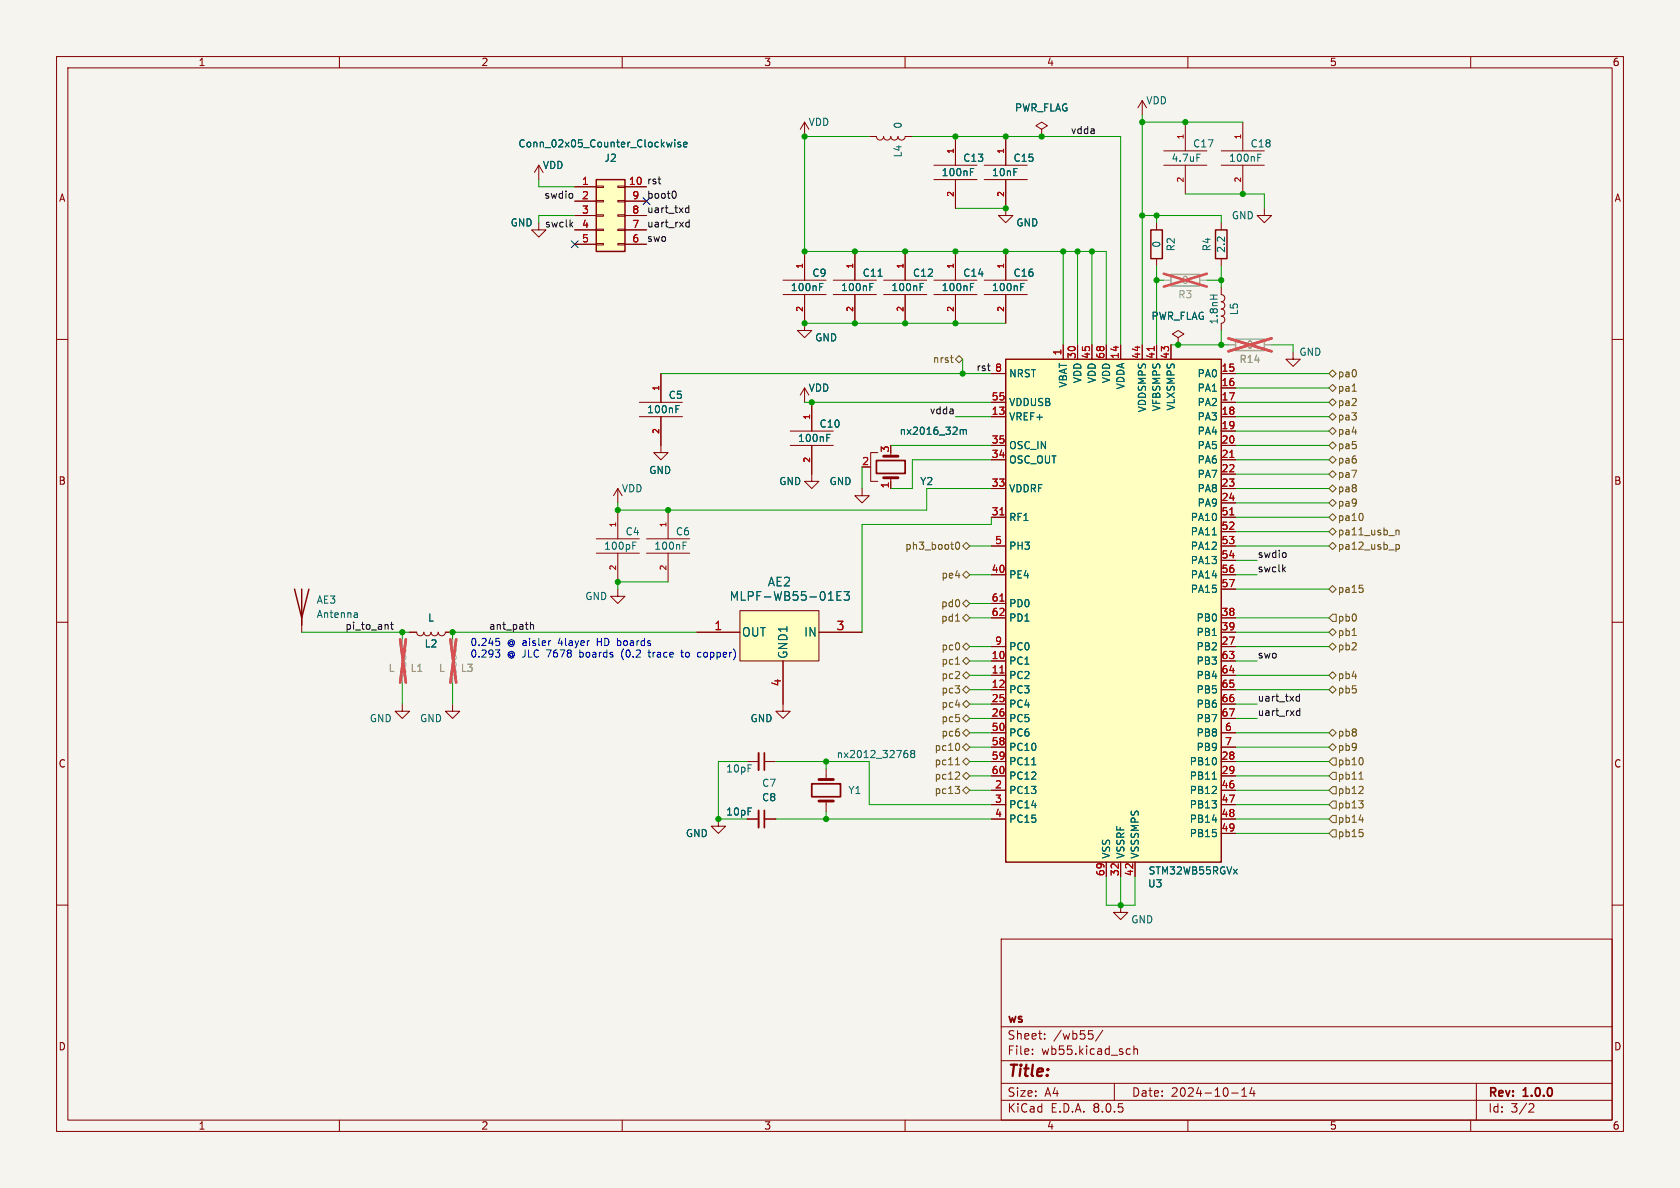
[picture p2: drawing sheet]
<svg xmlns="http://www.w3.org/2000/svg" width="297mm" height="210mm" viewBox="0 0 297 210" stroke-linecap="round" stroke-linejoin="round" font-family="sans-serif">
<path d="M0 0h297v210h-297z" fill="#f5f4ef" stroke="#f5f4ef" stroke-width=".18"/>
<g fill="none" stroke="#840000" stroke-width=".18">
<path d="M10 10h277v190h-277zM12 12h273v186h-273zM60 10v2M110 10v2M160 10v2M210 10v2M260 10v2M153.7 24.1h1.2a.64 .64 0 0 0 .7 .7 .64 .64 0 0 0 .6-.7 .64 .64 0 0 0 .6 .7 .64 .64 0 0 0 .7-.7 .64 .64 0 0 0 .6 .7 .64 .64 0 0 0 .6-.7 .64 .64 0 0 0 .7 .7 .64 .64 0 0 0 .6-.7h1.3M10 60h2M215.9 55.9a.63 .63 0 0 1 .6 .6 .63 .63 0 0 1-.6 .7v1.2M215.9 50.8v1.3a.64 .64 0 0 1 .6 .6 .64 .64 0 0 1-.6 .6 .64 .64 0 0 1 .6 .7 .64 .64 0 0 1-.6 .6 .63 .63 0 0 1 .6 .6 .63 .63 0 0 1-.6 .7M285 60h2"/>
<path d="M10 110h2M285 110h2M10 160h2M285 160h2M177 166h108v32h-108zM60 198v2M110 198v2M160 198v2M177 194.5h108M177 191.5h108M177 187.5h108M177 181.5h108"/>
<path d="M182.5 186.3v.1M182.5 185.5v.1M184.7 183.6v.1M184.7 182.8v.1M192.5 182.2h.7M193.1 182.8l.1 .3-.1 .5M195 182.1l-1.3 2M197 191.5v3M199.4 185.4l.4 .1M199.8 186.3l-.4 .1M200.5 185.5l.2-.1 .3 .1 .1 .9M200.5 184.9v1.5"/>
<path d="M210 198v2M217.7 193.2h1.2M219.5 193.8h.9M219.5 192.7l.5-.4v1.5M221.3 192.2l-.3 1.1h.9M221.7 192.8v1M260 198v2M261 191.5v6.5M270.5 195.1l.5 .1 .2 .3-1 1.1h1"/>
</g>
<path d="M213.9 52.2h1.3M214.5 52.2v.7" fill="none" stroke="#006464" stroke-width=".18"/>
<path d="M105.4 31.8h5.1v12.7h-5.1z" fill="#ffffc2"/>
<g fill="none" stroke="#840000" stroke-width=".18">
<path d="M95.2 29.2l-.7 1.3M95.2 29.2v2.6M95.2 29.2l.8 1.3M101.6 33h3.8M101.6 35.6h3.8M101.6 38.1h3.8M105.4 38h1.3v.2h-1.3zM105.4 35.4h1.3v.3h-1.3zM105.4 32.9h1.3v.2h-1.3zM109.2 38h1.3v.2h-1.3zM109.2 35.4h1.3v.3h-1.3zM109.2 32.9h1.3v.2h-1.3z"/>
<path d="M110.5 33h3.8M110.5 35.6h3.8M110.5 38.1h3.8M142.2 21.6l-.7 1.3M142.2 21.6v2.5M142.2 21.6l.8 1.3M101.6 40.6h3.8M101.6 43.2h3.8M105.4 43.1h1.3v.2h-1.3zM105.4 40.5h1.3v.3h-1.3zM109.2 43.1h1.3v.2h-1.3zM109.2 40.5h1.3v.3h-1.3z"/>
<path d="M110.5 40.6h3.8M110.5 43.2h3.8M228.6 62.2v1.3h1.3l-1.3 1.3-1.3-1.3h1.3M105.4 97.8h7.6M105.4 95.3h7.6M109.2 90.2v5.1M109.2 97.8v5.1M114.3 97.8h7.6M114.3 95.3h7.6M118.1 90.2v5.1M118.1 97.8v5.1M53.3 109.2v2.6"/>
<path d="M72.4 111.8h1.3a.64 .64 0 0 0 .6 .6 .64 .64 0 0 0 .6-.6 .64 .64 0 0 0 .7 .6 .64 .64 0 0 0 .6-.6 .64 .64 0 0 0 .6 .6 .64 .64 0 0 0 .7-.6 .64 .64 0 0 0 .6 .6 .64 .64 0 0 0 .6-.6h1.3M109.2 104.1v1.3h1.3l-1.3 1.3-1.3-1.3h1.3M71.1 124.5v1.2h-1.3l1.3 1.3 1.3-1.3h-1.3M80 124.5v1.2h-1.3l1.3 1.3 1.3-1.3h-1.3"/>
</g>
<path d="M105.4 31.8h5.1v12.7h-5.1zM52.1 104.1l1.2 5.1 1.3-5.1M53.3 104.1v6.4" fill="none" stroke="#840000" stroke-width=".25"/>
<path d="M118.8 25.1l-.2 .9-.3-.6M119.3 24.7v.1M119.3 25.1v.9M120.3 25.2l-.3-.1-.2 .2 .1 .2 .4 .1v.3h-.5M120.9 25.6l.6-.2-.1-.2-.4-.1-.1 .2v.6h.5M111.9 96.4h.4M111.9 95.8h.6M120.8 96.4h.4M120.8 95.8h.6M63 108.3l.2 .2v.7M63.2 109.1l-.4 .1M63.2 108.6l-.4 .1" fill="none" stroke="#006464" stroke-width=".18"/>
<path d="M218.4 59.9h5.1v2.1h-5.1z" fill="none" stroke="#9c9b98" stroke-width=".25"/>
<path d="M217.2 61h1.2M223.5 61h1.3M71.1 113v1.3a.64 .64 0 0 1 .7 .6 .64 .64 0 0 1-.7 .7 .64 .64 0 0 1 .7 .6 .64 .64 0 0 1-.7 .6 .64 .64 0 0 1 .7 .7 .64 .64 0 0 1-.7 .6M71.1 118.1a.64 .64 0 0 1 .7 .6 .64 .64 0 0 1-.7 .7v1.3M80 113v1.3a.64 .64 0 0 1 .7 .6 .64 .64 0 0 1-.7 .7 .64 .64 0 0 1 .7 .6 .64 .64 0 0 1-.7 .6 .64 .64 0 0 1 .7 .7 .64 .64 0 0 1-.7 .6M80 118.1a.64 .64 0 0 1 .7 .6 .64 .64 0 0 1-.7 .7v1.3" fill="none" stroke="#9c9b98" stroke-width=".18"/>
<path d="M217.2 59.8l7.6 2.3M224.8 59.8l-7.6 2.3M70.7 113l1.1 7.7M71.8 113l-1.1 7.7M79.6 113l1 7.7M80.6 113l-1 7.7" fill="none" stroke="#e65255" stroke-width=".46"/>
<path d="M177.8 63.5h38.1v88.9h-38.1z" fill="#ffffc2"/>
<path d="M214.9 40.6h2v5.1h-2zM177.8 63.5h38.1v88.9h-38.1z" fill="none" stroke="#840000" stroke-width=".25"/>
<g fill="none" stroke="#840000" stroke-width=".18">
<path d="M95.2 39.4v1.2h-1.2l1.2 1.3 1.3-1.3h-1.3M165.1 31.8h7.6M165.1 29.2h7.6M168.9 24.1v5.1M168.9 31.8v5M215.9 39.4v1.2M215.9 45.7v1.3M113 73.7h7.6M113 71.1h7.6M116.8 66v5.1M116.8 73.7v5M139.7 76.2h7.6"/>
<path d="M139.7 78.7h7.6M143.5 78.7v6.4h1.3l-1.3 1.3-1.3-1.3h1.3M143.5 71.1v5.1M175.3 73.7h2.5M175.3 66h2.5M175.3 71.1h2.5M175.3 78.7h2.5M188 61v2.5M190.5 61v2.5M193 61v2.5M195.6 61v2.5M198.1 61v2.5"/>
<path d="M201.9 61v2.5M204.5 61v2.5M207 61v2.5M215.9 73.7h2.5M215.9 66h2.5M215.9 68.6h2.5M215.9 71.1h2.5M215.9 76.2h2.5M215.9 78.7h2.5M109.2 86.4l-.7 1.2M109.2 86.4v2.5M109.2 86.4l.8 1.2"/>
<path d="M152.4 86.4v1.2h-1.3l1.3 1.3 1.3-1.3h-1.3M153.7 82.6h.2M155.2 80h-1.3v5.1h1.3M157.5 80v.6M157.5 84.5v1.9M175.3 81.3h2.5M175.3 86.4h2.5M175.3 91.4h2.5M175.3 96.5h2.5M215.9 81.3h2.5M215.9 83.8h2.5M215.9 86.4h2.5"/>
<path d="M215.9 88.9h2.5M215.9 91.4h2.5M215.9 96.5h2.5M215.9 94h2.5M215.9 99.1h2.5M175.3 116.8h2.5M175.3 119.4h2.5M175.3 114.3h2.5M175.3 109.2h2.5M175.3 101.6h2.5M175.3 106.7h2.5M215.9 116.8h2.5"/>
<path d="M215.9 119.4h2.5M215.9 114.3h2.5M215.9 109.2h2.5M215.9 111.8h2.5M215.9 101.6h2.5M215.9 104.1h2.5M175.3 121.9h2.5M175.3 139.7h2.5M175.3 124.5h2.5M175.3 127h2.5M175.3 134.6h2.5M175.3 137.2h2.5"/>
<path d="M175.3 129.5h2.5M175.3 132.1h2.5M215.9 121.9h2.5M215.9 139.7h2.5M215.9 124.5h2.5M215.9 127h2.5M215.9 134.6h2.5M215.9 137.2h2.5M215.9 129.5h2.5M215.9 132.1h2.5M175.3 142.2h2.5M175.3 144.8h2.5"/>
<path d="M195.6 152.4v2.5M198.1 152.4v2.5M200.7 152.4v2.5M215.9 142.2h2.5M215.9 144.8h2.5M215.9 147.3h2.5"/>
</g>
<path d="M204.1 61.3v.7M176.8 91h.7M217.4 80.9h.7M217.4 91h.7M176.8 119h.7M176.8 106.3h.7" fill="none" stroke="#a90000" stroke-width=".18"/>
<g fill="none" stroke="#006464" stroke-width=".18">
<path d="M171.6 30.4h.4M171.6 29.8h.6M119.5 72.3h.4M119.5 71.7h.6M146.2 77.4h.4M146.2 76.8h.6M169.8 75.9v.9M169.8 76.1l.3-.2 .2 .2M170.3 76.1l.2-.2 .3 .1v.8M170.3 76.1v.7M214.3 94.6h.7M182.4 135.2h.7"/>
<path d="M214.3 137.7h.7"/>
</g>
<path d="M154.9 81.4h5.1v2.3h-5.1z" fill="none" stroke="#840000" stroke-width=".3"/>
<path d="M156.2 84.5h2.5M156.2 80.6h2.5" fill="none" stroke="#840000" stroke-width=".51"/>
<path d="M130.8 108h14v8.8h-14z" fill="#ffffc2"/>
<g fill="none" stroke="#840000" stroke-width=".18">
<path d="M201.9 17.8l-.7 1.3M201.9 17.8v2.5M201.9 17.8l.8 1.3M101.6 33h3.8M101.6 35.6h3.8M101.6 38.1h3.8M110.5 33h3.8M110.5 35.6h3.8M110.5 38.1h3.8M168.9 24.1v5.1M168.9 31.8v5M174 29.2h7.6"/>
<path d="M174 31.8h7.6M177.8 31.8v6.3h1.3l-1.3 1.3-1.3-1.3h1.3M177.8 24.1v5.1M184.1 22.9l1.1-.7-1.1-.6-1 .6 1 .7v1.2M184.1 24.1h.1M204.5 39.4v1.2M205.7 29.2h7.7M205.7 26.7h7.7M209.5 21.6v5.1M209.5 29.2v5.1M215.9 29.2h7.6M215.9 26.7h7.6"/>
<path d="M219.7 21.6v5.1M219.7 29.2v5.1M223.5 36.8v1.3h1.3l-1.3 1.3-1.3-1.3h1.3M101.6 40.6h3.8M101.6 43.2h3.8M110.5 40.6h3.8M110.5 43.2h3.8M138.4 52.1h7.6M138.4 49.5h7.6M142.2 52.1v6.3h1.3l-1.3 1.3-1.2-1.3h1.2M142.2 44.5v5M147.3 52.1h7.6"/>
<path d="M147.3 49.5h7.6M151.1 44.5v5M151.1 52.1v5.1M156.2 52.1h7.6M156.2 49.5h7.6M160 44.5v5M160 52.1v5.1M165.1 52.1h7.6M165.1 49.5h7.6M168.9 44.5v5M168.9 52.1v5.1M174 52.1h7.6"/>
<path d="M174 49.5h7.6M177.8 44.5v5M177.8 52.1v5.1M204.5 45.7v1.3M208.3 59.7l1-.6-1-.7-1 .7 1 .6v1.3M116.8 73.7v6.3h-1.2l1.2 1.3 1.3-1.3h-1.3M116.8 66v5.1M142.2 68.6v2.5M142.2 68.6l-.7 1.3M142.2 68.6l.8 1.3M143.5 71.1v5.1M143.5 78.7v5.1"/>
<path d="M175.3 73.7h2.5M175.3 66h2.5M175.3 71.1h2.5M175.3 78.7h2.5M188 61v2.5M190.5 61v2.5M193 61v2.5M195.6 61v2.5M198.1 61v2.5M201.9 61v2.5M204.5 61v2.5M207 61v2.5"/>
<path d="M208.3 61h.1M215.9 73.7h2.5M215.9 66h2.5M215.9 68.6h2.5M215.9 71.1h2.5M215.9 76.2h2.5M215.9 78.7h2.5M157.5 85.1v1.3M175.3 81.3h2.5M175.3 86.4h2.5M175.3 91.4h2.5M175.3 96.5h2.5"/>
<path d="M215.9 81.3h2.5M215.9 83.8h2.5M215.9 86.4h2.5M215.9 88.9h2.5M215.9 91.4h2.5M215.9 96.5h2.5M215.9 94h2.5M215.9 99.1h2.5M72.4 111.8h1.3M78.7 111.8h1.3M123.2 111.8h7.6M130.8 108h14v8.8h-14z"/>
<path d="M138.4 116.8v8.9h-1.2l1.2 1.3 1.3-1.3h-1.3M144.8 111.8h7.6M175.3 116.8h2.5M175.3 119.4h2.5M175.3 114.3h2.5M175.3 109.2h2.5M175.3 101.6h2.5M175.3 106.7h2.5M215.9 111.8h2.5M215.9 116.8h2.5M215.9 119.4h2.5M215.9 114.3h2.5"/>
<path d="M215.9 109.2h2.5M215.9 101.6h2.5M215.9 104.1h2.5M132.1 134.6h2M135.1 134.6h2.1M146 135.9v1.9M175.3 134.6h2.5M175.3 121.9h2.5M175.3 139.7h2.5M175.3 124.5h2.5M175.3 127h2.5M175.3 137.2h2.5"/>
<path d="M175.3 129.5h2.5M175.3 132.1h2.5M215.9 134.6h2.5M215.9 121.9h2.5M215.9 139.7h2.5M215.9 124.5h2.5M215.9 127h2.5M215.9 137.2h2.5M215.9 129.5h2.5M215.9 132.1h2.5M127 144.8v1.3h-1.3l1.3 1.2 1.3-1.2h-1.3M132.1 144.8h2"/>
<path d="M135.1 144.8h2.1M146 141.6v1.9M175.3 144.8h2.5M175.3 142.2h2.5M195.6 152.4v2.5M198.1 152.4v2.5M200.7 152.4v2.5M215.9 144.8h2.5M215.9 142.2h2.5M215.9 147.3h2.5M198.1 160v1.3h1.3l-1.3 1.3-1.3-1.3h1.3"/>
</g>
<g fill="none" stroke="#006464" stroke-width=".18">
<path d="M118.8 25.1l-.2 .9-.3-.6M119.3 24.7v.1M119.3 25.1v.9M120.3 25.2l-.3-.1-.2 .2 .1 .2 .4 .1v.3h-.5M120.9 25.6l.6-.2-.1-.2-.4-.1-.1 .2v.6h.5M171.6 30.4h.4M171.6 29.8h.6M211.6 27.2h.6M222.4 27.9h.4M222.4 27.2h.6M144.9 50.7h.4M144.9 50.1h.6"/>
<path d="M153.8 50.7h.4M153.8 50.1h.6M155.2 48.8h.8M162.7 50.7h.4M162.7 50.1h.6M171.6 50.7h.4M171.6 50.1h.6M180.5 50.7h.4M180.5 50.1h.6M119.5 72.3h.4M119.5 71.7h.6M146.2 77.4h.4"/>
<path d="M146.2 76.8h.6M169.8 75.9v.9M169.8 76.1l.3-.2 .2 .2M170.3 76.1l.2-.2 .3 .1v.8M170.3 76.1v.7M214.3 94.6h.7M148 105.3h.5M148.7 104.6h-.7v1.5h.7M149.2 104.6h1l-.6 .6 .5 .1v.7l-.2 .1h-.5l-.2-.1M160 133.1l.4 .1 .1 .2-.1 .4-.4 .1M160.4 132.7h-.4M161.2 133.2l-.2-.2 .2-.3h.3l.2 .2-.2 .3"/>
<path d="M161.2 133.2l-.2 .2v.3l.2 .2h.3l.2-.2v-.3l-.2-.2M161.2 133.2h.3M182.4 135.2h.7M214.3 137.7h.7"/>
</g>
<path d="M135.1 133.1v3M143.5 138.6h5.1v2.2h-5.1zM135.1 143.3v3" fill="none" stroke="#840000" stroke-width=".3"/>
<path d="M144.8 137.8h2.5M144.8 141.6h2.5" fill="none" stroke="#840000" stroke-width=".51"/>
<path d="M207 48.5h5.1v2h-5.1z" fill="none" stroke="#9c9b98" stroke-width=".25"/>
<path d="M205.7 49.5h1.3M212.1 49.5h1.3M217.2 61h1.2M223.5 61h1.3M71.1 113v1.3M71.1 119.4v1.3M80 113v1.3M80 119.4v1.3" fill="none" stroke="#9c9b98" stroke-width=".18"/>
<path d="M205.7 48.4l7.7 2.3M213.4 48.4l-7.7 2.3M217.2 59.8l7.6 2.3M224.8 59.8l-7.6 2.3M70.7 113l1.1 7.7M71.8 113l-1.1 7.7M79.6 113l1 7.7M80.6 113l-1 7.7" fill="none" stroke="#e65255" stroke-width=".46"/>
<path d="M134.1 133.1v3M134.1 143.3v3" fill="none" stroke="#840000" stroke-width=".33"/>
<path d="M203.5 40.6h2v5.1h-2z" fill="none" stroke="#840000" stroke-width=".25"/>
<g fill="none" stroke="#725600" stroke-width=".18">
<path d="M168 63.2h.5M168.3 64l.2 .1M169.5 62.9l.7 .6-.7 .6-.6-.6zM234.9 76.2l.7-.6 .6 .6-.6 .6zM234.9 73.7l.7-.7 .6 .7-.6 .6zM234.9 68.6l.7-.7 .6 .7-.6 .6zM234.9 66l.7-.6 .6 .6-.6 .7zM234.9 78.7l.7-.6 .6 .6-.6 .7zM234.9 71.1l.7-.6 .6 .6-.6 .7zM239.1 69.2h.7M169.1 95.9l.1-.1a.68 .68 0 0 1 .5 .7 .68 .68 0 0 1-.5 .6 .84 .84 0 0 1-.1-1.2zM170.2 96.5l.6-.6 .6 .6-.6 .7z"/>
<path d="M234.9 83.8l.7-.6 .6 .6-.6 .7zM234.9 86.4l.7-.7 .6 .7-.6 .6zM234.9 81.3l.7-.7 .6 .7-.6 .6zM234.9 96.5l.7-.6 .6 .6-.6 .7zM234.9 91.4l.7-.6 .6 .6-.6 .7zM234.9 94l.7-.7 .6 .7-.6 .6zM235.6 88.3l.6 .6-.6 .6-.7-.6zM240.9 90.9l.1 .3-.1 .7M246.8 93.7v.9M246.8 96.3v1.2M246.8 96.3h.4l.2 .2-.1 .5h-.5M246.8 93.8l.2-.1 .3 .1v.8"/>
<path d="M168.9 109.8h.7M168.9 117.4h.7M170.2 109.2l.6-.6 .6 .6-.6 .7zM170.2 106.7l.6-.7 .6 .7-.6 .6zM170.2 116.8l.6-.6 .6 .6-.6 .7zM170.2 119.4l.6-.7 .6 .7-.6 .6zM170.2 114.3l.6-.6 .6 .6-.6 .6zM170.2 101.6l.6-.6 .6 .6-.6 .6zM234.9 114.3l.7-.6 .6 .6-.6 .6zM234.9 119.4l.7-.7 .6 .7-.6 .6zM234.9 104.1l.7-.6 .6 .6-.6 .7zM235.6 108.6h.6v1.3h-.6l-.7-.7z"/>
<path d="M235.6 111.1l.6 .7-.6 .6-.7-.6zM239.1 112.3h.7M240.3 103.4h.6M240.9 104l.1 .2-.1 .5M168.9 139h.7l-.4 .5M168.9 135.2h.7M169.2 134.1l.1-.2v1.3M169.4 136.5l.2 .2v.3l-.7 .7h.7M169.4 139.5l.2 .2v.3l-.2 .3M169.5 131.5l.1 .4-.1 .7M170.2 124.5l.6-.7 .6 .7-.6 .6zM170.2 129.5l.6-.6 .6 .6-.6 .7z"/>
<path d="M170.2 134.6l.6-.6 .6 .6-.6 .7zM170.2 127l.6-.6 .6 .6-.6 .6zM170.2 137.2l.6-.7 .6 .7-.6 .6zM170.2 139.7l.6-.6 .6 .6-.6 .6zM170.8 131.4l.6 .7-.6 .6-.6-.6zM170.8 121.3l.6 .6-.6 .7-.6-.7zM234.9 121.9l.7-.6 .6 .6-.6 .7zM234.9 129.5l.7-.6 .6 .6-.6 .7zM234.9 132.1l.7-.7 .6 .7-.6 .6zM235.6 134h.6v1.3h-.6l-.7-.7zM235.6 139.1h.6v1.2h-.6l-.7-.6zM235.6 136.5h.6v1.3h-.6l-.7-.6z"/>
<path d="M240.3 137.7h.7M240.5 136.7l.1-.2v1.2M240.9 134.1l.1 .3-.1 .7M240.9 139.1l.1 .2-.1 .3-.7 .7h.8M235.6 144.1h.6v1.3h-.6l-.7-.6zM235.6 146.7h.6v1.3h-.6l-.7-.7zM235.6 141.6h.6v1.3h-.6l-.7-.7zM240.2 141.5h.8l-.4 .5M240.3 144.9h.7M240.3 146.6h.6M240.9 142.1l.1 .2-.1 .5M240.9 147.2l.1 .2-.1 .4"/>
</g>
<g fill="none" stroke="#0f0f0f" stroke-width=".18">
<path d="M100.9 39.6l.4 .5M101.2 34.3v.6M101.3 39.3l-.5 .5M119.2 33.8a.79 .79 0 0 1 0 1.2M121.2 37.3l.2 .3 .4-.1M121.8 36.3v1.3M121.8 36.8l-.4-.1-.2 .3M121.8 38.9v1.2M121.8 39.3h-.3l-.2 .1M121.3 40l.2 .1h.3M227.3 97.8v.6M69 110.4h.5"/>
<path d="M69.2 110v1.1l.3 .1M93.8 110v1.2M93.8 110.5l.2-.1 .3 .1v.7M226.9 100.6l.3 .5M227.2 100.2l-.4 .5M229.1 123.7l.3 .2h.3M229.2 126.4l.2 .1 .4-.1M229.7 122.7v1.2M229.7 123.2l-.3-.1-.3 .2M229.8 125.2v1.3M229.8 125.7l-.4-.1-.2 .2"/>
</g>
<path d="M87.6 114.9h.8l-.5 .5 .4 .1 .1 .4-.3 .3h-.3M87.7 112.8h.6M87.8 113.3h.3l.3 .3-.1 .4-.5 .1M97.2 113.3h.2M110 115.1l-.1 .5 .1 .7M114.5 115.3h.5M114.7 114.9v1.1l.3 .2M120.4 115.3h.4M120.5 114.9v1.1l.3 .2M123.6 115.3l.3 .1M123.9 116.1l-.3 .1" fill="none" stroke="#0000c2" stroke-width=".18"/>
<g fill="none" stroke="#009600" stroke-width=".18">
<path d="M95.2 31.8v1.2h6.4M101.6 38.1h-6.4v1.3M153.7 24.1h-11.5v20.4h53.4v16.5M161.3 24.1h36.8v36.9M168.9 36.8h8.9M201.9 38.1h14v1.3M201.9 20.3v40.7M201.9 21.6h17.8M204.5 38.1v1.3M209.5 34.3h14v2.5M142.2 57.2h35.6M188 44.5v16.5"/>
<path d="M190.5 44.5v16.5M193 44.5v16.5M204.5 47v14M204.5 49.5h1.2M213.4 49.5h2.5M215.9 47v3.8M215.9 58.4v2.6M116.8 66h58.5M142.2 71.1h33.1M157.5 78.7h17.8M168.9 73.7h6.4M170.2 63.5v2.5"/>
<path d="M207 61h10.2M218.4 73.7h16.5M218.4 71.1h16.5M218.4 68.6h16.5M218.4 76.2h16.5M218.4 66h16.5M218.4 78.7h16.5M224.8 61h3.8v1.2M152.4 82.6v3.8M171.4 96.5h3.9M175.3 81.3h-14v5.1h-3.8M175.3 86.4h-11.5v3.8h-54.6v-1.3"/>
<path d="M175.3 91.4v1.3h-22.9v19.1M218.4 94h16.5M218.4 99.1h3.8M218.4 96.5h16.5M218.4 83.8h16.5M218.4 88.9h16.5M218.4 86.4h16.5M218.4 81.3h16.5M218.4 91.4h16.5M53.3 111.8h19.1M71.1 111.8v1.2M118.1 102.9h-8.9v1.2"/>
<path d="M123.2 111.8h-43.2v1.2M171.4 116.8h3.9M171.4 101.6h3.9M171.4 114.3h3.9M171.4 109.2h3.9M171.4 119.4h3.9M171.4 106.7h3.9M218.4 116.8h3.8M218.4 101.6h3.8M218.4 104.1h16.5M218.4 111.8h16.5M218.4 114.3h16.5"/>
<path d="M218.4 109.2h16.5M218.4 119.4h16.5M71.1 120.7v3.8M80 120.7v3.8M132.1 134.6h-5.1v10.2h5.1M137.2 134.6h16.5v7.6h21.6M146 134.6v1.3M171.4 124.5h3.9M171.4 127h3.9M171.4 121.9h3.9M171.4 137.2h3.9M171.4 129.5h3.9"/>
<path d="M171.4 134.6h3.9M171.4 132.1h3.9M171.4 139.7h3.9M218.4 124.5h3.8M218.4 127h3.8M218.4 121.9h16.5M218.4 137.2h16.5M218.4 129.5h16.5M218.4 134.6h16.5M218.4 132.1h16.5M218.4 139.7h16.5M137.2 144.8h38.1"/>
<path d="M146 143.5v1.3M195.6 154.9v5.1h5.1v-5.1M198.1 154.9v5.1M218.4 142.2h16.5M218.4 144.8h16.5M218.4 147.3h16.5"/>
</g>
<path d="M113.7 35l1.2 1.2M114.9 35l-1.2 1.2M101 42.6l1.2 1.2M102.2 42.6l-1.2 1.2" fill="none" stroke="#000084" stroke-width=".18"/>
<path d="M204.1 61.3v.7M176.8 91h.7M217.4 80.9h.7M217.4 91h.7M176.8 119h.7M176.8 106.3h.7" fill="none" stroke="#a90000" stroke-width=".18"/>
<g fill="#009600" stroke="#009600" stroke-width=".18">
<circle cx="127" cy="144.8" r=".46"/>
<circle cx="198.1" cy="160" r=".46"/>
<circle cx="146" cy="144.8" r=".46"/>
<circle cx="146" cy="134.6" r=".46"/>
<circle cx="80" cy="111.8" r=".46"/>
<circle cx="109.2" cy="102.9" r=".46"/>
<circle cx="71.1" cy="111.8" r=".46"/>
<circle cx="109.2" cy="90.2" r=".46"/>
<circle cx="118.1" cy="90.2" r=".46"/>
<circle cx="160" cy="57.2" r=".46"/>
<circle cx="151.1" cy="57.2" r=".46"/>
<circle cx="168.9" cy="57.2" r=".46"/>
<circle cx="151.1" cy="44.5" r=".46"/>
<circle cx="160" cy="44.5" r=".46"/>
<circle cx="142.2" cy="44.5" r=".46"/>
<circle cx="142.2" cy="57.2" r=".46"/>
<circle cx="143.5" cy="71.1" r=".46"/>
<circle cx="142.2" cy="24.1" r=".46"/>
<circle cx="204.5" cy="49.5" r=".46"/>
<circle cx="215.9" cy="61" r=".46"/>
<circle cx="208.3" cy="61" r=".46"/>
<circle cx="190.5" cy="44.5" r=".46"/>
<circle cx="193" cy="44.5" r=".46"/>
<circle cx="215.9" cy="49.5" r=".46"/>
<circle cx="188" cy="44.5" r=".46"/>
<circle cx="177.8" cy="24.1" r=".46"/>
<circle cx="184.1" cy="24.1" r=".46"/>
<circle cx="168.9" cy="24.1" r=".46"/>
<circle cx="177.8" cy="36.8" r=".46"/>
<circle cx="177.8" cy="44.5" r=".46"/>
<circle cx="170.2" cy="66" r=".46"/>
<circle cx="168.9" cy="44.5" r=".46"/>
<circle cx="204.5" cy="38.1" r=".46"/>
<circle cx="201.9" cy="38.1" r=".46"/>
<circle cx="201.9" cy="21.6" r=".46"/>
<circle cx="209.5" cy="21.6" r=".46"/>
<circle cx="219.7" cy="34.3" r=".46"/>
</g>
<text font-size="2.8" fill="#840000" x="178" y="190.9">Title:</text>
<g font-size="2.1" fill="#006464">
<text x="128.9" y="106.4">MLPF-WB55-01E3</text>
<text x="135.7" y="103.9">AE2</text>
<text x="131.1" y="112.7">OUT</text>
<text x="142.1" y="112.7">IN</text>
<text x="139.4" y="116.6" transform="rotate(-90 139.4 116.6)">GND1</text>
</g>
<g font-size="2.1" fill="#a90000">
<text x="126.2" y="111.5">1</text>
<text x="147.8" y="111.5">3</text>
<text x="138.2" y="121.4" transform="rotate(-90 138.2 121.4)">4</text>
</g>
<g font-size="2.1" fill="#840000">
<text x="178" y="184">Sheet:</text>
<text x="178" y="181.2">ws</text>
<text x="186.2" y="184">/wb55/</text>
<text x="178" y="186.7">File:</text>
<text x="184.1" y="186.7">wb55.kicad_sch</text>
<text x="178" y="196.9">KiCad</text>
<text x="178" y="194.1">Size:</text>
<text x="184.7" y="194.1">A4</text>
<text x="185.7" y="196.9">E.D.A.</text>
<text x="193.3" y="196.9">8.0.5</text>
<text x="200" y="194.1">Date:</text>
<text x="207" y="194.1">2024-10-14</text>
<text x="263" y="194.3">Rev:</text>
<text x="263" y="196.9">Id:</text>
<text x="267.1" y="196.9">3/2</text>
<text x="269.4" y="194.3">1.0.0</text>
</g>
<g font-size="1.8" fill="#840000">
<text x="35" y="11.9">1</text>
<text x="85" y="11.9">2</text>
<text x="135" y="11.9">3</text>
<text x="185" y="11.9">4</text>
<text x="235" y="11.9">5</text>
<text x="285" y="11.9">6</text>
<text x="10.3" y="35.9">A</text>
<text x="285.3" y="35.9">A</text>
<text x="10.3" y="85.9">B</text>
<text x="285.3" y="85.9">B</text>
<text x="10.3" y="135.9">C</text>
<text x="285.3" y="135.9">C</text>
<text x="10.3" y="185.9">D</text>
<text x="285.3" y="185.9">D</text>
<text x="35" y="199.9">1</text>
<text x="85" y="199.9">2</text>
<text x="135" y="199.9">3</text>
<text x="185" y="199.9">4</text>
<text x="235" y="199.9">5</text>
<text x="285" y="199.9">6</text>
</g>
<g font-size="1.8" fill="#006464">
<text x="142.9" y="22.5">VDD</text>
<text x="159.6" y="22.9" transform="rotate(-90 159.6 22.9)">0</text>
<text x="179.3" y="19.9">PWR_FLAG</text>
<text x="202.6" y="18.6">VDD</text>
<text x="91.6" y="26.3">Conn_02x05_Counter_Clockwise</text>
<text x="106.8" y="28.8">J2</text>
<text x="159.6" y="27.9" transform="rotate(-90 159.6 27.9)">L4</text>
<text x="170.2" y="28.8">C13</text>
<text x="179.1" y="28.8">C15</text>
<text x="207" y="28.8">4.7uF</text>
<text x="210.8" y="26.3">C17</text>
<text x="217.2" y="28.8">100nF</text>
<text x="221" y="26.3">C18</text>
<text x="95.9" y="30.1">VDD</text>
<text x="166.4" y="31.3">100nF</text>
<text x="175.3" y="31.3">10nF</text>
<text x="90.2" y="40.2">GND</text>
<text x="179.6" y="40.2">GND</text>
<text x="217.7" y="39">GND</text>
<text x="205.3" y="43.9" transform="rotate(-90 205.3 43.9)">0</text>
<text x="207.9" y="44.5" transform="rotate(-90 207.9 44.5)">R2</text>
<text x="214.2" y="44.5" transform="rotate(-90 214.2 44.5)">R4</text>
<text x="216.8" y="44.8" transform="rotate(-90 216.8 44.8)">2.2</text>
<text x="139.7" y="51.7">100nF</text>
<text x="143.5" y="49.1">C9</text>
<text x="148.6" y="51.7">100nF</text>
<text x="152.4" y="49.1">C11</text>
<text x="157.5" y="51.7">100nF</text>
<text x="161.3" y="49.1">C12</text>
<text x="166.4" y="51.7">100nF</text>
<text x="170.2" y="49.1">C14</text>
<text x="175.3" y="51.7">100nF</text>
<text x="179.1" y="49.1">C16</text>
<text x="203.5" y="56.7">PWR_FLAG</text>
<text x="215.5" y="57.5" transform="rotate(-90 215.5 57.5)">1.8nH</text>
<text x="219" y="55.8" transform="rotate(-90 219 55.8)">L5</text>
<text x="144" y="60.6">GND</text>
<text x="229.6" y="63.1">GND</text>
<text x="118.1" y="70.7">C5</text>
<text x="142.9" y="69.4">VDD</text>
<text x="178.3" y="72">VDDUSB</text>
<text x="178.3" y="66.9">NRST</text>
<text x="188.8" y="68.6" transform="rotate(-90 188.8 68.6)">VBAT</text>
<text x="191.4" y="67.8" transform="rotate(-90 191.4 67.8)">VDD</text>
<text x="193.9" y="67.8" transform="rotate(-90 193.9 67.8)">VDD</text>
<text x="196.4" y="67.8" transform="rotate(-90 196.4 67.8)">VDD</text>
<text x="199" y="68.9" transform="rotate(-90 199 68.9)">VDDA</text>
<text x="211.6" y="66.9">PA0</text>
<text x="211.6" y="69.4">PA1</text>
<text x="211.6" y="72">PA2</text>
<text x="114.3" y="73.3">100nF</text>
<text x="144.8" y="75.8">C10</text>
<text x="159" y="77.1">nx2016_32m</text>
<text x="178.3" y="74.5">VREF+</text>
<text x="202.8" y="73" transform="rotate(-90 202.8 73)">VDDSMPS</text>
<text x="205.3" y="72.8" transform="rotate(-90 205.3 72.8)">VFBSMPS</text>
<text x="207.9" y="72.7" transform="rotate(-90 207.9 72.7)">VLXSMPS</text>
<text x="211.6" y="74.5">PA3</text>
<text x="211.6" y="77.1">PA4</text>
<text x="114.7" y="84">GND</text>
<text x="141" y="78.3">100nF</text>
<text x="178.3" y="82.1">OSC_OUT</text>
<text x="178.3" y="79.6">OSC_IN</text>
<text x="211.6" y="79.6">PA5</text>
<text x="211.6" y="82.1">PA6</text>
<text x="109.8" y="87.2">VDD</text>
<text x="137.7" y="86">GND</text>
<text x="146.6" y="86">GND</text>
<text x="162.6" y="86">Y2</text>
<text x="178.3" y="87.2">VDDRF</text>
<text x="211.6" y="84.7">PA7</text>
<text x="211.6" y="87.2">PA8</text>
<text x="211.6" y="89.8">PA9</text>
<text x="110.5" y="94.8">C4</text>
<text x="119.4" y="94.8">C6</text>
<text x="178.3" y="92.3">RF1</text>
<text x="210.4" y="92.3">PA10</text>
<text x="210.4" y="94.8">PA11</text>
<text x="106.7" y="97.4">100pF</text>
<text x="115.6" y="97.4">100nF</text>
<text x="178.3" y="97.4">PH3</text>
<text x="210.4" y="97.4">PA12</text>
<text x="210.4" y="99.9">PA13</text>
<text x="55.9" y="106.9">AE3</text>
<text x="103.4" y="106.3">GND</text>
<text x="178.3" y="102.5">PE4</text>
<text x="178.3" y="107.5">PD0</text>
<text x="210.4" y="102.5">PA14</text>
<text x="210.4" y="105">PA15</text>
<text x="75.6" y="110.1">L</text>
<text x="178.3" y="110.1">PD1</text>
<text x="211.4" y="110.1">PB0</text>
<text x="211.4" y="112.6">PB1</text>
<text x="75" y="114.7">L2</text>
<text x="178.3" y="117.7">PC1</text>
<text x="178.3" y="115.2">PC0</text>
<text x="211.4" y="115.2">PB2</text>
<text x="211.4" y="117.7">PB3</text>
<text x="178.3" y="120.2">PC2</text>
<text x="178.3" y="122.8">PC3</text>
<text x="178.3" y="125.3">PC4</text>
<text x="211.4" y="120.2">PB4</text>
<text x="211.4" y="122.8">PB5</text>
<text x="211.4" y="125.3">PB6</text>
<text x="65.3" y="127.9">GND</text>
<text x="74.2" y="127.9">GND</text>
<text x="132.6" y="127.9">GND</text>
<text x="178.3" y="127.9">PC5</text>
<text x="178.3" y="130.4">PC6</text>
<text x="211.4" y="130.4">PB8</text>
<text x="211.4" y="127.9">PB7</text>
<text x="128.3" y="136.8">10pF</text>
<text x="147.8" y="134.2">nx2012_32768</text>
<text x="178.3" y="132.9">PC10</text>
<text x="178.3" y="135.5">PC11</text>
<text x="210.2" y="135.5">PB10</text>
<text x="211.4" y="132.9">PB9</text>
<text x="134.6" y="139.3">C7</text>
<text x="134.6" y="141.8">C8</text>
<text x="149.9" y="140.6">Y1</text>
<text x="178.3" y="140.6">PC13</text>
<text x="178.3" y="143.1">PC14</text>
<text x="178.3" y="138">PC12</text>
<text x="210.2" y="138">PB11</text>
<text x="210.2" y="140.6">PB12</text>
<text x="210.2" y="143.1">PB13</text>
<text x="121.2" y="148.2">GND</text>
<text x="128.3" y="144.4">10pF</text>
<text x="178.3" y="145.6">PC15</text>
<text x="210.2" y="145.6">PB14</text>
<text x="210.2" y="148.2">PB15</text>
<text x="196.4" y="151.9" transform="rotate(-90 196.4 151.9)">VSS</text>
<text x="199" y="151.9" transform="rotate(-90 199 151.9)">VSSRF</text>
<text x="201.5" y="151.9" transform="rotate(-90 201.5 151.9)">VSSSMPS</text>
<text x="203" y="154.8">STM32WB55RGVx</text>
<text x="202.9" y="157.1">U3</text>
<text x="199.9" y="163.4">GND</text>
</g>
<g font-size="1.8" fill="#0f0f0f">
<text x="189.2" y="23.8">vdda</text>
<text x="96.1" y="35.2">swdio</text>
<text x="114.3" y="35.2">boot0</text>
<text x="114.3" y="32.7">rst</text>
<text x="96.3" y="40.3">swclk</text>
<text x="114.3" y="37.8">uart_txd</text>
<text x="114.3" y="40.3">uart_rxd</text>
<text x="114.3" y="42.8">swo</text>
<text x="172.5" y="65.7">rst</text>
<text x="164.3" y="73.3">vdda</text>
<text x="222.2" y="101.3">swclk</text>
<text x="222.2" y="98.7">swdio</text>
<text x="55.9" y="109.4">Antenna</text>
<text x="61" y="111.4">pi_to_ant</text>
<text x="86.4" y="111.4">ant_path</text>
<text x="222.2" y="116.5">swo</text>
<text x="222.2" y="124.1">uart_txd</text>
<text x="222.2" y="126.7">uart_rxd</text>
</g>
<g font-size="1.8" fill="#a90000">
<text x="102.8" y="32.8">1</text>
<text x="102.8" y="35.3">2</text>
<text x="111.1" y="32.8">10</text>
<text x="111.7" y="35.3">9</text>
<text x="102.8" y="37.8">3</text>
<text x="102.8" y="40.4">4</text>
<text x="111.7" y="40.4">7</text>
<text x="111.7" y="37.8">8</text>
<text x="102.8" y="42.9">5</text>
<text x="111.7" y="42.9">6</text>
<text x="175.8" y="65.8">8</text>
<text x="187.7" y="62.9" transform="rotate(-90 187.7 62.9)">1</text>
<text x="190.2" y="63.5" transform="rotate(-90 190.2 63.5)">30</text>
<text x="192.8" y="63.5" transform="rotate(-90 192.8 63.5)">45</text>
<text x="195.3" y="63.5" transform="rotate(-90 195.3 63.5)">68</text>
<text x="197.9" y="63.5" transform="rotate(-90 197.9 63.5)">14</text>
<text x="201.7" y="63.5" transform="rotate(-90 201.7 63.5)">44</text>
<text x="204.2" y="63.5" transform="rotate(-90 204.2 63.5)">41</text>
<text x="206.8" y="63.5" transform="rotate(-90 206.8 63.5)">43</text>
<text x="215.9" y="65.8">15</text>
<text x="175.2" y="70.9">55</text>
<text x="215.9" y="68.3">16</text>
<text x="215.9" y="70.9">17</text>
<text x="175.2" y="73.4">13</text>
<text x="215.9" y="73.4">18</text>
<text x="215.9" y="75.9">19</text>
<text x="152.3" y="82.3">2</text>
<text x="157.2" y="80.1" transform="rotate(-90 157.2 80.1)">3</text>
<text x="175.2" y="81">34</text>
<text x="175.2" y="78.5">35</text>
<text x="215.9" y="78.5">20</text>
<text x="215.9" y="81">21</text>
<text x="215.9" y="83.6">22</text>
<text x="157.2" y="86.4" transform="rotate(-90 157.2 86.4)">1</text>
<text x="175.2" y="86.1">33</text>
<text x="215.9" y="86.1">23</text>
<text x="215.9" y="88.6">24</text>
<text x="175.2" y="91.2">31</text>
<text x="215.9" y="91.2">51</text>
<text x="215.9" y="93.7">52</text>
<text x="175.2" y="101.3">40</text>
<text x="175.8" y="96.3">5</text>
<text x="215.9" y="96.3">53</text>
<text x="215.9" y="98.8">54</text>
<text x="215.9" y="101.3">56</text>
<text x="175.2" y="106.4">61</text>
<text x="215.9" y="103.9">57</text>
<text x="175.2" y="109">62</text>
<text x="215.9" y="109">38</text>
<text x="215.9" y="111.5">39</text>
<text x="175.2" y="116.6">10</text>
<text x="175.2" y="119.1">11</text>
<text x="175.8" y="114">9</text>
<text x="215.9" y="114">27</text>
<text x="215.9" y="116.6">63</text>
<text x="215.9" y="119.1">64</text>
<text x="175.2" y="121.7">12</text>
<text x="175.2" y="124.2">25</text>
<text x="215.9" y="121.7">65</text>
<text x="215.9" y="124.2">66</text>
<text x="175.2" y="126.7">26</text>
<text x="175.2" y="129.3">50</text>
<text x="175.2" y="131.8">58</text>
<text x="215.9" y="126.7">67</text>
<text x="216.5" y="129.3">6</text>
<text x="216.5" y="131.8">7</text>
<text x="175.2" y="134.4">59</text>
<text x="175.2" y="136.9">60</text>
<text x="215.9" y="134.4">28</text>
<text x="215.9" y="136.9">29</text>
<text x="175.8" y="139.4">2</text>
<text x="175.8" y="142">3</text>
<text x="215.9" y="139.4">46</text>
<text x="215.9" y="142">47</text>
<text x="175.8" y="144.5">4</text>
<text x="215.9" y="144.5">48</text>
<text x="215.9" y="147.1">49</text>
<text x="195.3" y="155" transform="rotate(-90 195.3 155)">69</text>
<text x="197.9" y="155" transform="rotate(-90 197.9 155)">32</text>
<text x="200.4" y="155" transform="rotate(-90 200.4 155)">42</text>
</g>
<g font-size="1.8" fill="#939391">
<text x="208.2" y="52.9">R3</text>
<text x="208.8" y="50.4">0</text>
<text x="219" y="64.4">R14</text>
<text x="220.3" y="61.8">0</text>
<text x="68.6" y="119">L</text>
<text x="72.5" y="119">L1</text>
<text x="77.5" y="119">L</text>
<text x="81.4" y="119">L3</text>
</g>
<g font-size="1.8" fill="#725600">
<text x="164.8" y="64.4">nrst</text>
<text x="236.4" y="69.4">pa1</text>
<text x="236.4" y="66.9">pa0</text>
<text x="236.4" y="72">pa2</text>
<text x="236.4" y="77.1">pa4</text>
<text x="236.4" y="74.5">pa3</text>
<text x="236.4" y="79.6">pa5</text>
<text x="236.4" y="82.1">pa6</text>
<text x="236.4" y="84.7">pa7</text>
<text x="236.4" y="87.2">pa8</text>
<text x="236.4" y="89.8">pa9</text>
<text x="236.4" y="92.3">pa10</text>
<text x="236.4" y="94.8">pa11_usb_n</text>
<text x="159.9" y="97.4">ph3_boot0</text>
<text x="236.4" y="97.4">pa12_usb_p</text>
<text x="166.3" y="107.5">pd0</text>
<text x="166.3" y="102.5">pe4</text>
<text x="236.4" y="105">pa15</text>
<text x="166.3" y="110.1">pd1</text>
<text x="236.4" y="110.1">pb0</text>
<text x="236.4" y="112.6">pb1</text>
<text x="166.3" y="117.7">pc1</text>
<text x="166.3" y="115.2">pc0</text>
<text x="236.4" y="115.2">pb2</text>
<text x="166.3" y="120.2">pc2</text>
<text x="166.3" y="125.3">pc4</text>
<text x="166.3" y="122.8">pc3</text>
<text x="236.4" y="122.8">pb5</text>
<text x="236.4" y="120.2">pb4</text>
<text x="166.3" y="130.4">pc6</text>
<text x="166.3" y="127.9">pc5</text>
<text x="236.4" y="130.4">pb8</text>
<text x="165.1" y="132.9">pc10</text>
<text x="165.1" y="135.5">pc11</text>
<text x="236.4" y="135.5">pb10</text>
<text x="236.4" y="132.9">pb9</text>
<text x="165.1" y="138">pc12</text>
<text x="165.1" y="140.6">pc13</text>
<text x="236.4" y="140.6">pb12</text>
<text x="236.4" y="138">pb11</text>
<text x="236.4" y="143.1">pb13</text>
<text x="236.4" y="145.6">pb14</text>
<text x="236.4" y="148.2">pb15</text>
</g>
<g font-size="1.8" fill="#0000c2">
<text x="83.1" y="114.3">0.245</text>
<text x="83.1" y="116.3">0.293</text>
<text x="89.7" y="114.3">@ aisler</text>
<text x="89.7" y="116.3">@ JLC</text>
<text x="96.9" y="116.3">7678</text>
<text x="99" y="114.3">4layer</text>
<text x="102.9" y="116.3">boards</text>
<text x="106" y="114.3">HD boards</text>
<text x="110.5" y="116.3">(0.2</text>
<text x="115.5" y="116.3">trace</text>
<text x="121.6" y="116.3">to</text>
<text x="124.6" y="116.3">copper)</text>
</g>
<g font-size="1.4" fill="#a90000">
<text x="168.7" y="27.3" transform="rotate(-90 168.7 27.3)">1</text>
<text x="177.5" y="27.3" transform="rotate(-90 177.5 27.3)">1</text>
<text x="209.3" y="24.7" transform="rotate(-90 209.3 24.7)">1</text>
<text x="219.5" y="24.7" transform="rotate(-90 219.5 24.7)">1</text>
<text x="168.7" y="34.9" transform="rotate(-90 168.7 34.9)">2</text>
<text x="177.5" y="34.9" transform="rotate(-90 177.5 34.9)">2</text>
<text x="209.3" y="32.4" transform="rotate(-90 209.3 32.4)">2</text>
<text x="219.5" y="32.4" transform="rotate(-90 219.5 32.4)">2</text>
<text x="142" y="47.6" transform="rotate(-90 142 47.6)">1</text>
<text x="150.9" y="47.6" transform="rotate(-90 150.9 47.6)">1</text>
<text x="159.8" y="47.6" transform="rotate(-90 159.8 47.6)">1</text>
<text x="168.7" y="47.6" transform="rotate(-90 168.7 47.6)">1</text>
<text x="177.5" y="47.6" transform="rotate(-90 177.5 47.6)">1</text>
<text x="142" y="55.2" transform="rotate(-90 142 55.2)">2</text>
<text x="150.9" y="55.2" transform="rotate(-90 150.9 55.2)">2</text>
<text x="159.8" y="55.2" transform="rotate(-90 159.8 55.2)">2</text>
<text x="168.7" y="55.2" transform="rotate(-90 168.7 55.2)">2</text>
<text x="177.5" y="55.2" transform="rotate(-90 177.5 55.2)">2</text>
<text x="116.6" y="69.2" transform="rotate(-90 116.6 69.2)">1</text>
<text x="116.6" y="76.8" transform="rotate(-90 116.6 76.8)">2</text>
<text x="143.3" y="74.3" transform="rotate(-90 143.3 74.3)">1</text>
<text x="143.3" y="81.9" transform="rotate(-90 143.3 81.9)">2</text>
<text x="109" y="93.3" transform="rotate(-90 109 93.3)">1</text>
<text x="117.9" y="93.3" transform="rotate(-90 117.9 93.3)">1</text>
<text x="109" y="100.9" transform="rotate(-90 109 100.9)">2</text>
<text x="117.9" y="100.9" transform="rotate(-90 117.9 100.9)">2</text>
</g>
</svg>
